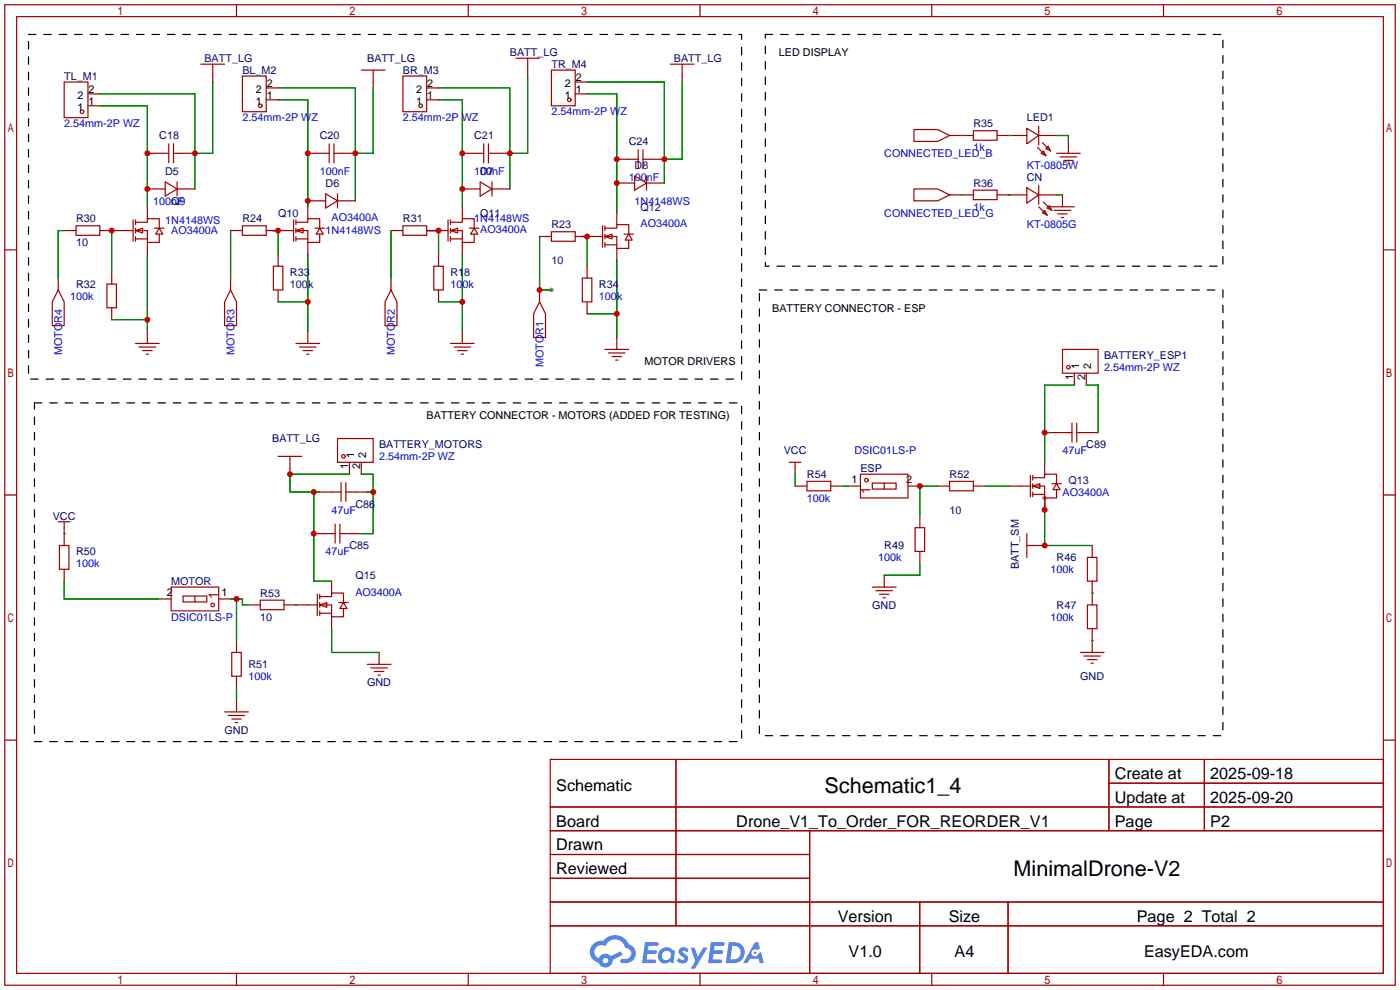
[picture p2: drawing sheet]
<svg xmlns="http://www.w3.org/2000/svg" width="299mm" height="212mm" viewBox="0 0 299 212" stroke-linecap="round" stroke-linejoin="round" font-family="sans-serif">
<g fill="#999">
<circle cx="117.9" cy="62" r=".51"/>
<circle cx="223.3" cy="106.4" r=".51"/>
</g>
<g fill="none" stroke="#a10000" stroke-width=".25">
<path d="M1 1h297.2v209.6h-297.2zM3.6 3.6h292.1v204.4h-292.1zM50.5 1v2.6M100.1 1v2.6M149.6 1v2.6M199.1 1v2.6M248.7 1v2.6M1 53.4h2.6M295.7 53.4h2.5M1 105.8h2.6M295.7 105.8h2.5M1 158.2h2.6"/>
<path d="M295.7 158.2h2.5M117.6 162.3h178.1v45.7h-178.1zM117.6 172.5h178.1M117.6 177.5h178.1M144.5 162.3v35.6M173 177.5v30.5M237 162.3v15.2M237 167.4h58.7M257.4 162.3v15.2M117.6 182.6h55.4M117.6 192.8h178.1M117.6 187.7h55.4"/>
<path d="M117.6 197.9h178.1M196.6 192.8v15.2M215.4 192.8v15.2M50.5 208v2.6M100.1 208v2.6M149.6 208v2.6M199.1 208v2.6M248.7 208v2.6"/>
</g>
<g fill="#5487ff">
<path d="M145.3 202.7a1.3 1.3 0 0 1 1.9 .3l-.4 .6a.54 .54 0 0 0-.9-.2l.1 .2a1.34 1.34 0 0 1 .9 1.8 1.47 1.47 0 0 1-2.3-.1l.5-.6 .8 .5a.31 .31 0 0 0 .4-.3 .31 .31 0 0 0-.3-.4 1.12 1.12 0 0 1-.7-1.8z"/>
<path d="M147.6 202.5h.9l.6 2 1.2-2h.9l-2.7 4.6h-.9l1-1.7z"/>
<path d="M137.8 201.4h1.7a1.31 1.31 0 0 1 1.2 .2 .4 .4 0 0 1-.3 .5l-1.8 .1-.1 .9h1.6a.4 .4 0 0 1 .4 .4 .4 .4 0 0 1-.5 .4h-1.6l-.2 1.2h1.4a.46 .46 0 0 1 .5 0 .46 .46 0 0 1 .1 .5l-.4 .2h-2.6z"/>
<path d="M151.9 201.4h1.7a1.32 1.32 0 0 1 1.2 .2 .39 .39 0 0 1-.3 .5l-1.8 .1-.1 .9h1.6a.4 .4 0 0 1 .4 .4 .4 .4 0 0 1-.4 .4h-1.7l-.2 1.2h1.4a.46 .46 0 0 1 .5 0 .46 .46 0 0 1 .1 .5l-.4 .2h-2.6z"/>
<path d="M161.3 201.4h.8l.3 1.3-.6 .4a.75 .75 0 0 0-1.1 .3 .75 .75 0 0 0 .5 1 .75 .75 0 0 0 .9-.7l.5-.2 .6 2.3h-.8l-.3-.9h-1.8l-.5 .9h-1z"/>
<path d="M155.7 201.4l-.6 4.4h1.5a2.27 2.27 0 0 0 2.6-2.2 2.27 2.27 0 0 0-2.7-2.2zM156.5 202.1a1.5 1.5 0 0 1 1.8 1.6 1.5 1.5 0 0 1-1.9 1.4h-.3z"/>
<path d="M141.2 203a1.6 1.6 0 0 0-.3 2.3 1.6 1.6 0 0 0 2.3 .2l.7 .3 .3-2.4-.1-.3-.5-.1a1.58 1.58 0 0 0-2.4 0zM141.8 203.5a.98 .98 0 0 1 1.6 .4 .98 .98 0 0 1-1.1 1.3 .94 .94 0 0 1-.9-.7 .94 .94 0 0 1 .4-1z"/>
<path d="M126.8 201.8a2.37 2.37 0 0 0 1.1 4 1.54 1.54 0 0 0 1.8 1 1.54 1.54 0 0 0 1.2-1.6l2.2-1.1-.5-.8-2 1a1.57 1.57 0 0 0-2.7 .5 1.5 1.5 0 0 1-.7-2.1 1.5 1.5 0 0 1 2.2-.5 2.23 2.23 0 0 1 2.3-1.4 2.23 2.23 0 0 1 2 1.8 1.16 1.16 0 0 1 1.2 1.1 1.16 1.16 0 0 1-1.1 1.2h-.7a.47 .47 0 0 0-.5 .4 .47 .47 0 0 0 .4 .5 2.17 2.17 0 0 0 2.5-.9 2.17 2.17 0 0 0-.3-2.7l-.8-.4a3.2 3.2 0 0 0-5.5-.7l-1.1 .1zM128.8 205.3a.6 .6 0 0 1 1.2 0 .6 .6 0 0 1-1.2 0z"/>
<circle cx="161.4" cy="203.6" r=".28"/>
</g>
<path d="M6.1 7.4h152.4v73.6h-152.4zM163.6 7.4h97.8v49.5h-97.8zM162.3 62h99.1v95.2h-99.1zM7.4 86.1h151.1v72.4h-151.1z" fill="none" stroke="#000" stroke-width=".25" stroke-dasharray="1.5 1.8"/>
<g fill="none" stroke="#a10000" stroke-width=".25">
<path d="M13.7 17.5h5.1v7.6h-5.1zM42.9 13.7h5.1M45.5 13.7v3.8M51.8 16.3h5.1v7.6h-5.1zM56.9 18.8h2.5M77.2 15h5.1M79.8 15v3.8M86.1 16.3h5.1v7.6h-5.1zM91.2 18.8h2.5M110.2 12.4h5.1M112.8 12.4v3.9M117.9 15h5v7.6h-5z"/>
<path d="M122.9 17.5h2.6M143.3 13.7h5M145.8 13.7v3.8M18.8 22.6h2.5M18.8 20.1h2.5M31.5 32.8h4.6M35.3 38.9l2.5 1.5-2.5 1.5zM36.1 30.7v4.1M37.1 32.8h4.6M37.1 30.7v4.1M37.8 38.9v3M56.9 21.3h2.5"/>
<path d="M65.8 32.8h4.6M70.4 30.7v4.1M71.4 32.8h4.5M71.4 30.7v4.1M91.2 21.3h2.5M98.8 32.8h4.6M102.6 38.9l2.6 1.5-2.6 1.5zM103.4 30.7v4.1M104.4 32.8h4.6M104.4 30.7v4.1M105.2 38.9v3M122.9 20.1h2.6"/>
<path d="M131.8 34h4.6M131.8 39.1h3.8M135.6 37.6l2.6 1.5-2.6 1.5zM136.4 32v4.1M137.4 34h4.6M137.4 32v4.1M138.2 37.6v3M138.2 39.1h3.8M195.3 27.7h5.1l2.5 1.3-2.5 1.2h-5.1zM202.9 29h5.1M208 27.9h5.1v2.1h-5.1zM213.1 29h6.4"/>
<path d="M219.5 27.4l2.5 1.6-2.5 1.7zM221.7 31.5l1.8 1.8M222 29h3.8M222 26.9v4.1M222 39.6v4.1M222.5 32.8l.5-.5 .5 1zM222.8 30.5l1.7 1.8M223.5 31.8l.5-.6 .5 1.1zM225.8 32.8h5.1M226.6 33.5h3.5M227.3 34.3h2.1M228.1 35.1h.5"/>
<path d="M228.3 30.2v2.6M12.4 59.4v2.6M13.7 49.3h2.6M16.3 48.3h5v2h-5zM21.3 49.3h7.1M23.9 58.2v2.5M28.4 47v4.6M29 49.3l1.5-.5v1zM29 47.5h2.5v-.8h2.5v2.1M29 49.3h2.5v2.5h2.5v-1.8M29 51.1h2.5M29 47v1"/>
<path d="M29 48.8v1M29 50.5v1.1M31.5 40.4h3.8M31.5 44.2v2.5M31.5 51.8v2.6M33 48.8h2.1M34 48.8l.8 1.2h-1.5zM37.8 40.4h3.9M49.3 59.4v2.6M49.3 49.3h2.5M51.8 48.3h5.1v2h-5.1zM56.9 49.3h5.8"/>
<path d="M58.4 56.9h2.1v5.1h-2.1zM59.4 54.4v2.5M62.7 47v4.6M63.2 49.3l1.6-.5v1zM63.2 47.5h2.6v-.8h2.5v2.1M63.2 49.3h2.6v2.5h2.5v-1.8M63.2 51.1h2.6M63.2 47v1M63.2 48.8v1M63.2 50.5v1.1M65.8 42.9h3.8M65.8 44.2v2.5"/>
<path d="M65.8 51.8v2.6M67.3 48.8h2M68.3 48.8l.8 1.2h-1.5zM69.6 41.4l2.5 1.5-2.5 1.5zM72.1 41.4v3M72.1 42.9h3.8M83.6 59.4v2.6M83.6 49.3h2.5M86.1 48.3h5.1v2h-5.1zM91.2 49.3h4.6M92.7 56.9h2v5.1h-2zM93.7 54.4v2.5"/>
<path d="M95.8 47v4.6M96.3 49.3l1.5-.5v1zM96.3 47.5h2.5v-.8h2.5v2.1M96.3 49.3h2.5v2.5h2.5v-1.8M96.3 51.1h2.5M96.3 47v1M96.3 48.8v1M96.3 50.5v1.1M98.8 44.2v2.5M98.8 51.8v2.6M98.8 40.4h3.8M100.3 48.8h2.1"/>
<path d="M101.3 48.8l.8 1.2h-1.5zM105.2 40.4h3.8M115.3 50.5h2.6M117.9 49.5h5v2.1h-5zM122.9 50.5h5.9M124.5 59.4h2v5.1h-2zM125.5 56.9v2.5M128.8 48.3v4.5M129.3 50.5l1.5-.5v1.1zM129.3 48.8h2.5v-.8h2.6v2M129.3 50.5h2.5v2.6h2.6v-1.8M129.3 52.3h2.5"/>
<path d="M129.3 48.3v1M129.3 50v1.1M129.3 51.8v1M131.8 45.5v2.5M131.8 53.1v2.5M133.3 50h2.1M134.4 50l.7 1.3h-1.5zM195.3 40.4h5.1l2.5 1.3-2.5 1.2h-5.1zM202.9 41.7h5.1M208 40.6h5.1v2.1h-5.1zM213.1 41.7h6.4M219.5 40.1l2.5 1.6-2.5 1.7z"/>
<path d="M222 41.7h3.8M222 44.2l1.8 1.8M222.8 45.5l.5-.5 .5 1zM223 43.2l1.8 1.8M223.8 44.4l.5-.5 .5 1.1zM224.5 44.2h5.1M225.3 45h3.6M226.1 45.7h2M226.8 46.5h.5M227.1 41.7v2.5M12.4 62l1.3 2.5v5.1h-2.5v-5.1zM22.9 60.7h2v5.1h-2z"/>
<path d="M23.9 65.8v2.5M29 73.4h5M29.7 74.2h3.6M30.5 74.9h2M31.2 75.7h.5M31.5 70.9v2.5M49.3 62l1.2 2.5v5.1h-2.5v-5.1zM59.4 62v2.5M63.2 73.4h5.1M64 74.2h3.6M64.8 74.9h2M65.5 75.7h.5"/>
<path d="M65.8 70.9v2.5M83.6 62l1.2 2.5v5.1h-2.5v-5.1zM93.7 62v2.5M96.3 73.4h5M97 74.2h3.6M97.8 74.9h2M98.6 75.7h.5M98.8 70.9v2.5M115.3 64.5l1.3 2.6v5h-2.6v-5zM115.3 62v2.5M125.5 64.5v2.6M129.3 74.7h5.1"/>
<path d="M130 75.4h3.6M130.8 76.2h2M131.6 77h.5M131.8 72.1v2.6M227.1 74.7h7.6v5.1h-7.6zM229.6 79.8v2.5M232.2 79.8v2.5M59.4 97.5h5.1M62 97.5v3.8M72.1 93.7h7.7v5.1h-7.7zM74.7 98.8v2.5M77.2 98.8v2.5"/>
<path d="M168.7 98.8h2.5M169.9 98.8v2.5M223.3 98.8v2.5M224.5 92.5h4.6M229.1 90.4v4.1M230.1 92.5h4.6M230.1 90.4v4.1M12.4 111.5h2.6M12.7 116.6h2v5.1h-2zM13.7 111.5v5.1M67.1 114h4.5M68.3 105.2h4.6"/>
<path d="M71.6 112v4.1M72.6 114h4.6M72.6 112v4.1M72.9 103.1v4.1M73.9 105.2h4.6M73.9 103.1v4.1M169.9 103.9h2.6M172.5 102.9h5v2h-5zM177.5 103.9h2.6M181.4 103.9h2.5M183.9 101.3h10.2v5.1h-10.2zM186.4 103.3h5.1v1.2h-5.1z"/>
<path d="M189 103.3v1.2M194.1 103.9h2.5M195.6 112.8h2v5.1h-2zM196.6 110.2v2.6M196.6 117.9v2.5M200.4 103.9h2.5M202.9 102.9h5.1v2h-5.1zM208 103.9h2.6M215.6 103.9h4.6M219.5 116.6h3.8M219.5 114v5.1M220.2 101.6v4.6"/>
<path d="M220.7 103.9l1.5-.5v1zM220.7 102.1h2.6v-.8h2.5v2.1M220.7 103.9h2.6v2.5h2.5v-1.8M220.7 105.7h2.6M220.7 101.6v1M220.7 103.4v1M220.7 105.2v1M223.3 106.4v2.6M224.8 103.4h2M225.8 103.4l.8 1.2h-1.6zM232.4 119.1h2v5.1h-2zM233.4 116.6v2.5"/>
<path d="M13.7 121.7v2.5M34 128h2.6M36.6 125.5h10.1v5.1h-10.1zM39.1 127.4h5.1v1.3h-5.1zM41.7 127.4v1.3M46.7 128h2.6M49.5 139.4h2.1v5.1h-2.1zM50.5 136.9v2.5M53.1 129.3h2.5M55.6 128.3h5.1v2h-5.1zM60.7 129.3h7.1M67.8 127v4.6"/>
<path d="M68.3 129.3l1.5-.5v1zM68.3 127.5h2.6v-.8h2.5v2.1M68.3 129.3h2.6v2.5h2.5v-1.8M68.3 131.1h2.6M68.3 127v1M68.3 128.8v1M68.3 130.6v1M70.9 124.2v2.5M70.9 131.8v2.6M72.4 128.8h2M73.4 128.8l.8 1.2h-1.6zM81 139.4v2.6"/>
<path d="M186.4 125.5h5.1M187.2 126.2h3.6M188 127h2M188.7 127.8h.5M189 122.9v2.6M230.9 139.4h5.1M232.4 129.3h2v5.1h-2zM233.4 124.2v5.1M233.4 134.4v5M48 152.1h5.1M48.8 152.9h3.5M49.5 153.7h2.1"/>
<path d="M50.3 154.4h.5M50.5 144.5v2.6M50.5 149.6v2.5M78.5 142h5.1M79.2 142.7h3.6M80 143.5h2M80.8 144.3h.5M231.6 140.2h3.6M232.4 141h2M233.2 141.7h.5"/>
<circle cx="17.5" cy="23.9" r=".38"/>
<circle cx="55.6" cy="22.6" r=".38"/>
<circle cx="89.9" cy="22.6" r=".38"/>
<circle cx="121.7" cy="21.3" r=".38"/>
<circle cx="228.3" cy="78.5" r=".38"/>
<circle cx="73.4" cy="97.5" r=".38"/>
<circle cx="185.2" cy="102.6" r=".38"/>
<circle cx="45.5" cy="129.3" r=".38"/>
</g>
<g fill="none" stroke="#008700" stroke-width=".25">
<path d="M45.5 17.5v15.3h-3.8M59.4 18.8h16.5v24.1M79.8 18.8v14h-3.9M93.7 18.8h15.3v21.6M112.8 16.3v16.5h-3.8M125.5 17.5h16.5v21.6M145.8 17.5v16.5h-3.8M21.3 20.1h20.4v20.3M21.3 22.6h10.2v21.6M59.4 21.3h6.4v22.9M93.7 21.3h5.1v22.9M125.5 20.1h6.3v25.4"/>
<path d="M205.5 29h.1M215.6 29h.1M225.8 29h2.5v1.2M13.7 49.3h-1.3v10.1M23.9 49.3v8.9M31.5 54.4v16.5M49.3 49.3v10.1M58.2 49.3h1.2v5.1M65.8 54.4v16.5M83.6 49.3v10.1M91.2 49.3h2.5v5.1M98.8 54.4v16.5"/>
<path d="M115.3 50.5v11.5h2.6M124.2 50.5h1.3v6.4M131.8 55.6v16.5M205.5 41.7h.1M215.6 41.7h.1M225.8 41.7h1.3M23.9 68.3h7.6M59.4 64.5h6.4M93.7 64.5h5.1M125.5 67.1h6.3M223.3 92.5h1.2M229.6 82.3h-6.3v16.5"/>
<path d="M232.2 82.3h2.5v10.2M13.7 114h.1M67.1 105.2v19h3.8M74.7 101.3h-12.7v3.9h6.3M77.2 101.3h2.6v12.7h-2.6M78.5 105.2h1.3M169.9 101.3v2.6M180.1 103.9h1.3M200.4 103.9h-3.8v6.3M210.6 103.9h5M223.3 106.4v10.2h10.1M13.7 124.2v3.8h20.3"/>
<path d="M49.3 128h2.5v1.3h1.3M50.5 128v8.9M63.2 129.3h.1M70.9 134.4v5h10.1M196.6 120.4v2.5h-7.6M233.4 126.7h.1M233.4 136.9h.1M50.5 147.1v2.5"/>
</g>
<g fill="#c00">
<circle cx="109" cy="32.8" r=".63"/>
<circle cx="41.7" cy="32.8" r=".63"/>
<circle cx="75.9" cy="32.8" r=".63"/>
<circle cx="65.8" cy="32.8" r=".63"/>
<circle cx="65.8" cy="42.9" r=".63"/>
<circle cx="31.5" cy="32.8" r=".63"/>
<circle cx="31.5" cy="40.4" r=".63"/>
<circle cx="23.9" cy="49.3" r=".63"/>
<circle cx="31.5" cy="68.3" r=".63"/>
<circle cx="131.8" cy="34" r=".63"/>
<circle cx="131.8" cy="39.1" r=".63"/>
<circle cx="142" cy="34" r=".63"/>
<circle cx="98.8" cy="32.8" r=".63"/>
<circle cx="98.8" cy="40.4" r=".63"/>
<circle cx="98.8" cy="64.5" r=".63"/>
<circle cx="65.8" cy="64.5" r=".63"/>
<circle cx="59.4" cy="49.3" r=".63"/>
<circle cx="93.7" cy="49.3" r=".63"/>
<circle cx="125.5" cy="50.5" r=".63"/>
<circle cx="131.8" cy="67.1" r=".63"/>
<circle cx="115.3" cy="62" r=".63"/>
<circle cx="79.8" cy="105.2" r=".63"/>
<circle cx="223.3" cy="116.6" r=".63"/>
<circle cx="223.3" cy="109" r=".63"/>
<circle cx="223.3" cy="92.5" r=".63"/>
<circle cx="50.5" cy="128" r=".63"/>
<circle cx="196.6" cy="103.9" r=".63"/>
<circle cx="67.1" cy="114" r=".63"/>
<circle cx="67.1" cy="105.2" r=".63"/>
<circle cx="62" cy="101.3" r=".63"/>
</g>
<g font-size="4.6">
<text x="176.2" y="169.4">Schematic1_4</text>
<text x="216.6" y="187.2">MinimalDrone-V2</text>
</g>
<g font-size="3.5">
<text x="238.3" y="166.5">Create at</text>
<text x="258.7" y="166.5">2025-09-18</text>
<text x="118.9" y="169.1">Schematic</text>
<text x="238.3" y="171.6">Update at</text>
<text x="258.7" y="171.6">2025-09-20</text>
<text x="118.9" y="176.7">Board</text>
<text x="157.4" y="176.7">Drone_V1_To_Order_FOR_REORDER_V1</text>
<text x="238.3" y="176.7">Page</text>
<text x="258.7" y="176.7">P2</text>
<text x="118.9" y="181.8">Drawn</text>
<text x="118.9" y="186.8">Reviewed</text>
<text x="179.1" y="197">Version</text>
<text x="202.8" y="197">Size</text>
<text x="243" y="197">Page 2 Total 2</text>
<text x="181.4" y="204.6">V1.0</text>
<text x="204" y="204.6">A4</text>
<text x="244.5" y="204.6">EasyEDA.com</text>
</g>
<g font-size="2.9" fill="#a00000">
<text x="186" y="105.5" transform="rotate(-90 186 105.5)">1</text>
<text x="46.6" y="128" transform="rotate(-90 46.6 128)">1</text>
</g>
<g font-size="2.3" fill="#000080">
<text x="109" y="12">BATT_LG</text>
<text x="13.7" y="17.1">TL_M1</text>
<text x="43.7" y="13.3">BATT_LG</text>
<text x="51.8" y="15.8">BL_M2</text>
<text x="78.5" y="13.3">BATT_LG</text>
<text x="86.1" y="15.8">BR_M3</text>
<text x="117.9" y="14.5">TR_M4</text>
<text x="144" y="13.3">BATT_LG</text>
<text x="34" y="29.8">C18</text>
<text x="68.3" y="29.8">C20</text>
<text x="101.3" y="29.8">C21</text>
<text x="208" y="27.2">R35</text>
<text x="219.5" y="26">LED1</text>
<text x="134.4" y="31">C24</text>
<text x="35.3" y="37.4">D5</text>
<text x="69.6" y="39.9">D6</text>
<text x="102.6" y="37.4">D7</text>
<text x="135.6" y="36.1">D8</text>
<text x="208" y="39.9">R36</text>
<text x="219.5" y="38.7">CN</text>
<text x="16.3" y="47.5">R30</text>
<text x="36.6" y="43.7">Q9</text>
<text x="51.8" y="47.5">R24</text>
<text x="59.4" y="46.3">Q10</text>
<text x="86.1" y="47.5">R31</text>
<text x="102.6" y="46.3">Q11</text>
<text x="136.9" y="45">Q12</text>
<text x="16.3" y="52.6">10</text>
<text x="117.9" y="48.8">R23</text>
<text x="62" y="59">R33</text>
<text x="96.3" y="59">R18</text>
<text x="117.9" y="56.4">10</text>
<text x="16.3" y="61.5">R32</text>
<text x="62" y="61.5">100k</text>
<text x="128" y="61.5">R34</text>
<text x="236" y="76.8">BATTERY_ESP1</text>
<text x="58.2" y="94.5">BATT_LG</text>
<text x="81" y="95.8">BATTERY_MOTORS</text>
<text x="232.2" y="95.8">C89</text>
<text x="167.5" y="97.1">VCC</text>
<text x="183.9" y="100.9">ESP</text>
<text x="172.5" y="102.2">R54</text>
<text x="202.9" y="102.2">R52</text>
<text x="228.3" y="103.4">Q13</text>
<text x="11.3" y="111">VCC</text>
<text x="75.9" y="108.5">C86</text>
<text x="202.9" y="109.8">10</text>
<text x="16.3" y="118.7">R50</text>
<text x="74.7" y="117.4">C85</text>
<text x="189" y="117.4">R49</text>
<text x="225.8" y="119.9">R46</text>
<text x="36.6" y="125">MOTOR</text>
<text x="75.9" y="123.7">Q15</text>
<text x="217.7" y="121.7" transform="rotate(-90 217.7 121.7)">BATT_SM</text>
<text x="55.6" y="127.6">R53</text>
<text x="186.4" y="130.1">GND</text>
<text x="225.8" y="130.1">R47</text>
<text x="55.6" y="132.6">10</text>
<text x="53.1" y="142.8">R51</text>
<text x="78.5" y="146.6">GND</text>
<text x="230.9" y="145.3">GND</text>
<text x="48" y="156.8">GND</text>
</g>
<g font-size="2.3">
<text x="166.5" y="12">LED DISPLAY</text>
<text x="123.1" y="17.3">2</text>
<text x="16.6" y="23.6">1</text>
<text x="16.6" y="21.1">2</text>
<text x="18.9" y="22.4">1</text>
<text x="18.9" y="19.8">2</text>
<text x="54.7" y="22.4">1</text>
<text x="54.7" y="19.8">2</text>
<text x="57" y="21.1">1</text>
<text x="57" y="18.6">2</text>
<text x="89" y="22.4">1</text>
<text x="89" y="19.8">2</text>
<text x="91.3" y="21.1">1</text>
<text x="91.3" y="18.6">2</text>
<text x="120.7" y="21.1">1</text>
<text x="120.7" y="18.6">2</text>
<text x="123.1" y="19.8">1</text>
<text x="165" y="66.6">BATTERY CONNECTOR - ESP</text>
<text x="137.7" y="78">MOTOR DRIVERS</text>
<text x="229.4" y="81.2" transform="rotate(-90 229.4 81.2)">1</text>
<text x="230.7" y="78.8" transform="rotate(-90 230.7 78.8)">1</text>
<text x="231.9" y="81.2" transform="rotate(-90 231.9 81.2)">2</text>
<text x="233.2" y="78.8" transform="rotate(-90 233.2 78.8)">2</text>
<text x="91.2" y="89.5">BATTERY CONNECTOR - MOTORS (ADDED FOR TESTING)</text>
<text x="74.4" y="100.2" transform="rotate(-90 74.4 100.2)">1</text>
<text x="75.7" y="97.9" transform="rotate(-90 75.7 97.9)">1</text>
<text x="77" y="100.2" transform="rotate(-90 77 100.2)">2</text>
<text x="78.3" y="97.9" transform="rotate(-90 78.3 97.9)">2</text>
<text x="182" y="103.2">1</text>
<text x="193.7" y="103.2">2</text>
<text x="35.7" y="127.3">2</text>
<text x="47.3" y="127.3">1</text>
</g>
<g font-size="2.3" fill="#00f">
<text x="13.7" y="27.2">2.54mm-2P WZ</text>
<text x="51.8" y="26">2.54mm-2P WZ</text>
<text x="86.1" y="26">2.54mm-2P WZ</text>
<text x="117.9" y="24.7">2.54mm-2P WZ</text>
<text x="189" y="33.6">CONNECTED_LED_B</text>
<text x="208" y="32.3">1k</text>
<text x="68.3" y="37.4">100nF</text>
<text x="101.3" y="37.4">100nF</text>
<text x="134.4" y="38.7">100nF</text>
<text x="219.5" y="36.1">KT-0805W</text>
<text x="32.8" y="43.7">100nF</text>
<text x="35.3" y="47.8">1N4148WS</text>
<text x="70.9" y="47.3">AO3400A</text>
<text x="101.3" y="47.5">1N4148WS</text>
<text x="135.6" y="43.7">1N4148WS</text>
<text x="189" y="46.3">CONNECTED_LED_G</text>
<text x="208" y="45">1k</text>
<text x="36.6" y="50.1">AO3400A</text>
<text x="69.6" y="50.1">1N4148WS</text>
<text x="102.6" y="49.8">AO3400A</text>
<text x="136.9" y="48.6">AO3400A</text>
<text x="219.5" y="48.8">KT-0805G</text>
<text x="15" y="64.1">100k</text>
<text x="96.3" y="61.5">100k</text>
<text x="128" y="64.1">100k</text>
<text x="13.3" y="75.9" transform="rotate(-90 13.3 75.9)">MOTOR4</text>
<text x="50.1" y="75.9" transform="rotate(-90 50.1 75.9)">MOTOR3</text>
<text x="84.4" y="75.9" transform="rotate(-90 84.4 75.9)">MOTOR2</text>
<text x="116.1" y="78.5" transform="rotate(-90 116.1 78.5)">MOTOR1</text>
<text x="236" y="79.3">2.54mm-2P WZ</text>
<text x="81" y="98.3">2.54mm-2P WZ</text>
<text x="182.6" y="97.1">DSIC01LS-P</text>
<text x="227.1" y="97.1">47uF</text>
<text x="172.5" y="107.2">100k</text>
<text x="227.1" y="106">AO3400A</text>
<text x="70.9" y="109.8">47uF</text>
<text x="69.6" y="118.7">47uF</text>
<text x="187.7" y="119.9">100k</text>
<text x="16.3" y="121.2">100k</text>
<text x="224.5" y="122.5">100k</text>
<text x="75.9" y="127.3">AO3400A</text>
<text x="36.6" y="132.6">DSIC01LS-P</text>
<text x="224.5" y="132.6">100k</text>
<text x="53.1" y="145.3">100k</text>
</g>
</svg>
